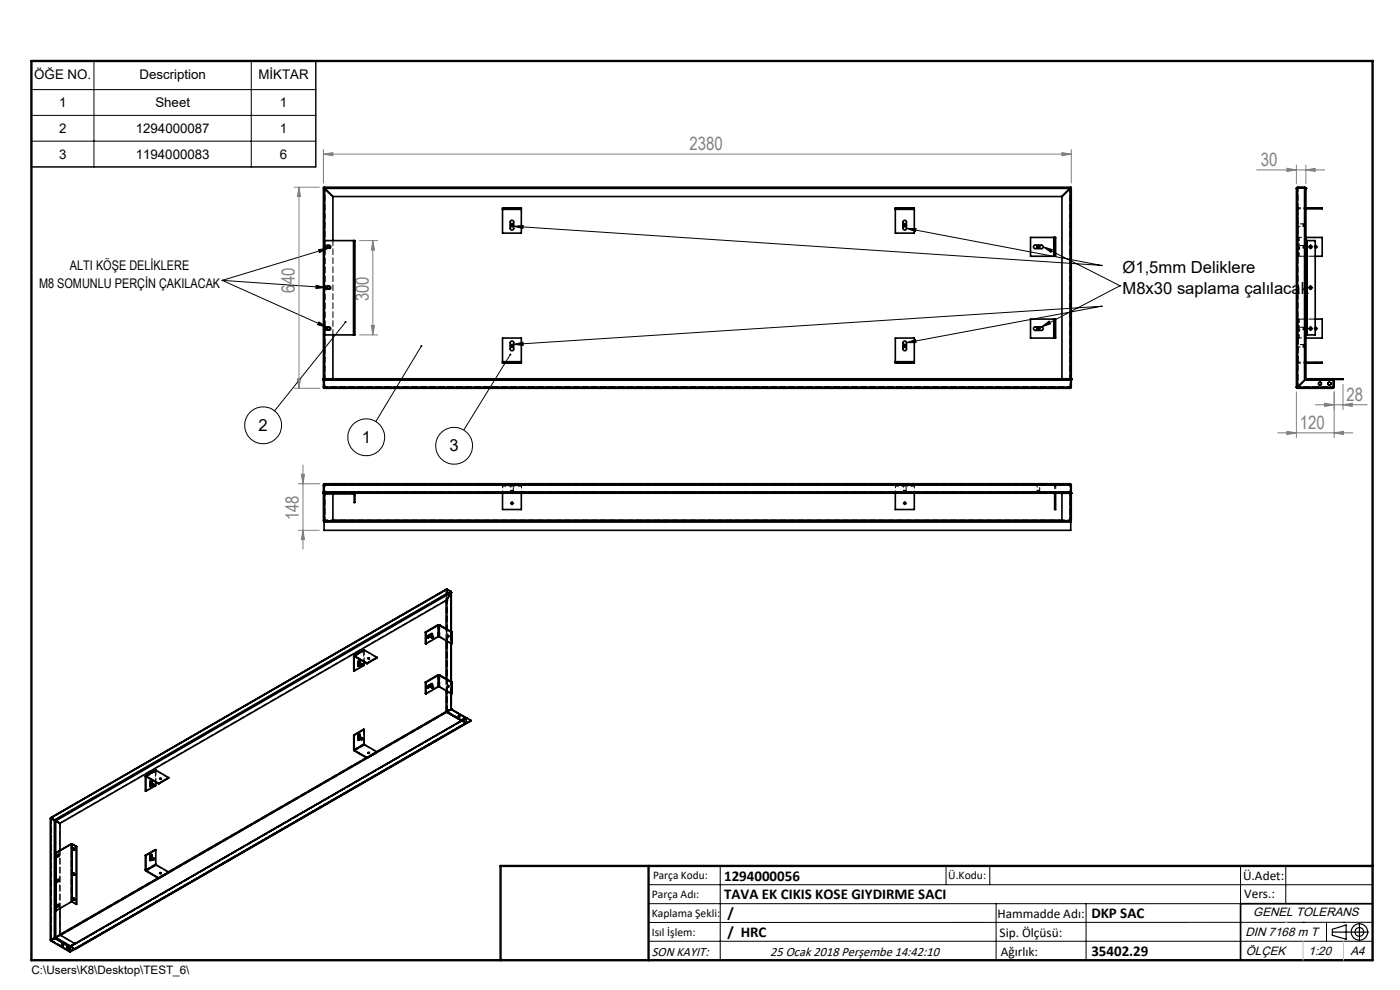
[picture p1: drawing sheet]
<svg xmlns="http://www.w3.org/2000/svg" width="297mm" height="210mm" viewBox="0 0 297 210" stroke-linecap="round" stroke-linejoin="round" font-family="sans-serif">
<g fill="none" stroke="#000" stroke-width=".21">
<path d="M6.7 12.8h60.3v22.6h-60.3zM6.7 19h60.3M19.9 12.8v22.6M53.3 12.8v22.6M6.7 24.5h60.3M6.7 29.9h60.3M47.1 59.5l21.9 1.5M47.1 59.5l22.3 9.9M47.2 59.5h.1M67.6 52.9l2-.2-1.8 .9zM69.6 52.7l-22.4 6.8M108.4 47.8h.4"/>
<path d="M108.6 47.6v.3M109 48l2-.2-.1 .7zM109 48l124.6 8.3M191.8 47.8h.3M191.9 47.6v.3M192.3 48.4l2 .1-.1 .6zM192.3 48.4l41.3 7.9M220.1 52.4h.4M220.3 52.2v.3M221.3 52.3l1.9 .6-.2 .6zM221.3 52.3l16.3 8.3M233.6 56.3h.1"/>
<path d="M277.8 52.4h.4M278 52.2v.3M279 52.4h.3M279.2 52.2v.3M67.1 60.5l1.9 .5-2 .2zM67.7 68.3l1.7 1.1-2-.5zM73.3 68.3l-15.1 18.9M89.4 73.4l-9.7 16M108.3 75.2l-9.9 16M108.4 73.4h.4M108.6 73.2v.3M109 73.1l1.9-.5 .1 .7z"/>
<path d="M191.8 73.4h.3M191.9 73.2v.3M192.3 72.7l1.9-.7 .1 .7zM220.1 69.7h.4M220.3 69.5v.4M220.9 69.3l1.7-1.2 .2 .6zM233.6 65h.1M233.6 65l-41.3 7.7M233.6 65l-124.6 8.1M237.6 60.6h.1M237.6 60.6l-16.7 8.7M277.8 69.7h.4"/>
<path d="M277.8 61h.4M278 60.9v.3M278 69.5v.4M279 69.7h.3M279.2 69.5v.4M108.4 106.7h.4M108.6 106.6v.3M191.8 106.7h.3M191.9 106.6v.3M137.6 187.7h153.6M137.6 191.7h153.6M137.6 199.7h153.6"/>
<path d="M152.8 183.7v20M200.7 183.7v4M210 183.7v4M211.3 191.7v12M230.4 191.7v12M263.2 183.7v20M272.8 183.7v8M276.4 195.6h.1M281.4 195.6v4.1M285 195.6h.1M291.2 195.6l-153.6 .1"/>
<circle cx="55.8" cy="90.2" r="3.9"/>
<circle cx="77.7" cy="92.8" r="3.9"/>
<circle cx="96.3" cy="94.6" r="3.9"/>
</g>
<g fill="none" stroke="#000" stroke-width=".25">
<path d="M282.6 197.7h7.8M282.6 197.1l3-.9v3l-3-.8zM288.4 195.8v3.8M106.2 203.7h185"/>
<circle cx="288.4" cy="197.7" r="1.74"/>
<circle cx="288.4" cy="197.7" r=".93"/>
</g>
<g fill="none" stroke="#808080" stroke-width=".21">
<path d="M62.4 39.7h5.3M63.4 39.7v42.7M63.4 39.7l.3 2h-.6zM68.6 32.7l2-.3v.6zM68.6 31.7v7.1M68.6 32.7h158.7M225.3 32.4l2 .3-2 .3zM227.3 31.7v7.1M266.6 36h14.4M273 35.7l2 .3-2 .4zM275 35v4M277 36l2-.3v.7z"/>
<path d="M277 35v4M76.3 51h3.8M79.1 51v20M79.1 51l.3 2h-.6zM76.3 71h3.8M78.8 69h.6l-.3 2zM62.4 82.4h5.5M63.1 80.4h.6l-.3 2zM64.3 98.6v17.9M271 91.8h16M273 91.5l2 .3-2 .4zM275 83.1v9.7"/>
<path d="M279 85.9h11.1M281 85.5l2 .4-2 .3zM283 91.8l2-.3v.7zM283 83.1v9.7M284.9 85.9l2-.4v.7zM284.9 81.5v5.4M63.3 102.6h4.6M63.3 112.5h4.4M63.9 100.6h.7l-.3 2zM64.3 112.5l.3 2h-.7z"/>
</g>
<g fill="none" stroke="#000" stroke-width=".21" stroke-dasharray="15.2 1.3 1.3 1.3">
<path d="M108.3 47.8h-.1M108.6 47.4v-.1M108.6 48.1v.1M109 47.8h.1M191.6 47.8h-.1M192 47.4v-.1M192 48.1v.1M192.3 47.8h.1M220 52.4h-.1M220.3 52v-.1M220.3 52.7v.1M220.6 52.4h.1"/>
<path d="M277.7 52.4h-.1M278 52v-.1M278 52.7v.1M278.4 52.4h.1M278.8 52.4h.1M279.2 52h.1M279.2 52.7h.1M279.5 52.4h.1M108.3 73.4h-.1M108.6 73v-.1M108.6 73.7v.1M109 73.4h.1"/>
<path d="M191.6 73.4h-.1M192 73v-.1M192 73.7v.1M192.3 73.4h.1M220 69.7h-.1M220.3 69.4v-.1M220.3 70v.1M220.6 69.7h.1M277.7 69.7h-.1M277.7 61h-.1M278 69.4v-.2M278 70v.2"/>
<path d="M278 60.7v-.1M278 61.4v.1M278.4 69.7h.1M278.4 61h.1M278.8 69.7h.1M279.2 69.4v-.1M279.2 70v.1M279.5 69.7h.1M108.3 106.7h-.1M108.6 106.4h.1M108.6 107.1h.1M109 106.7h.1"/>
<path d="M191.6 106.7h.1M192 106.4h.1M192 107.1h.1M192.3 106.7h.1"/>
</g>
<path d="M291.2 191.7h-28v12" fill="none" stroke="#000" stroke-width=".35"/>
<path d="M6.7 12.9h284.5v190.8h-284.5zM137.6 183.7v20M291.2 183.7h-185v20" fill="none" stroke="#000" stroke-width=".5"/>
<path d="M276.4 199.7v4M285 199.7v4" fill="none" stroke="#c0c0c0" stroke-width=".21"/>
<path d="M272.8 195.6h.1" fill="none" stroke="#c0c0c0" stroke-width=".25"/>
<g fill="#000">
<path d="M67.6 52.9l2-.2-1.8 .9z"/>
<path d="M220.9 69.3l1.7-1.2 .2 .6zM192.3 72.7l1.9-.7 .1 .7zM109 73.1l1.9-.5 .1 .7zM109 48l2-.2-.1 .7zM192.3 48.4l2 .1-.1 .6zM221.3 52.3l1.9 .6-.2 .6zM67.1 60.5l1.9 .5-2 .2zM67.7 68.3l1.7 1.1-2-.5zM73.1 68.2l.1 .3a.21 .21 0 0 0 .3 0 .21 .21 0 0 0-.1-.4l-.1 .2 .1-.2zM89.2 73.3v.2a.22 .22 0 0 0 .3 .1 .22 .22 0 0 0 0-.4l-.1 .2 .1-.2zM108.1 75a.22 .22 0 0 0 0 .3 .22 .22 0 0 0 .3 0 .22 .22 0 0 0 0-.3l-.1 .2 .1-.2z"/>
</g>
<g fill="#808080">
<path d="M283 91.8l2-.3v.7zM273 91.5l2 .3-2 .4z"/>
<path d="M68.6 32.7l2-.3v.6zM225.3 32.4l2 .3-2 .3z"/>
<path d="M63.4 39.7l.3 2h-.6zM63.1 80.4h.6l-.3 2zM79.1 51l.3 2h-.6zM78.8 69h.6l-.3 2zM63.9 100.6h.7l-.3 2zM64.3 112.5l.3 2h-.7z"/>
<path d="M281 85.5l2 .4-2 .3zM284.9 85.9l2-.4v.7z"/>
<path d="M273 35.7l2 .3-2 .4zM277 36l2-.3v.7z"/>
</g>
<g fill="none" stroke="#000" stroke-width=".35">
<path d="M68.6 39.9l.3 .1M68.6 39.9v42.2M68.6 39.9h.2M68.8 39.7l.1 .3M68.8 39.8l.1 .2M68.8 39.9l.1 .1M68.8 39.7v.1M68.8 39.7h158.4M68.9 40h.1M68.9 40h158.1M68.9 40l1.7 1.7M68.9 40v11"/>
<path d="M227 40h.1M227 40v40.4M227 40l-1.7 1.7M227.2 39.9l-.2 .1M227.2 39.7l-.2 .3M227.2 39.8l-.2 .2M227.2 39.7v.1M227.2 39.9h.1M227.3 39.9l-.3 .1M227.3 39.9v42.2M275 40v42.1M275.3 39.9l-.3 .1"/>
<path d="M275.3 39.7l-.3 .3M275.3 39.8l-.1 .1M275.3 39.8h1.5M275.3 39.7h1.5M275.3 39.7v42.4M276.8 39.9l.2 .1M276.8 39.7v40.7h6.1v.2M276.8 39.7l.2 .3M276.8 39.8v.1M277 40h.1M277 40v40.6h6M69.1 52.2l.9-.1a.29 .29 0 0 1 .2 .3 .29 .29 0 0 1-.3 .3h-.5a.31 .31 0 0 1-.3-.2 .31 .31 0 0 1 0-.3z"/>
<path d="M69.5 52.1l-.2 .1v.4l.2 .1M69.7 52.1l.2 .1v.4l-.2 .1M70.6 41.7h154.7M70.6 41.7v9.3M75 51h.1M75 51h-6.2v20h6.2M75 51v20M75.1 51v20M75.1 51h.2v20h-.2M106.6 44.3v.1M106.6 44.3v-.2h4v.2M106.6 44.4v5.1h4v-5.1"/>
<path d="M106.6 44.3h4M106.6 44.4h4M108.4 46.8a.37 .37 0 0 1 .6 .3v1.3a.37 .37 0 0 1-.4 .4 .37 .37 0 0 1-.4-.4v-1.3zM110.6 44.3v.1M189.9 44.3v.1M189.9 44.3v-.2h4.1v.2M189.9 44.4v5.1h4.1v-5.1M189.9 44.3h4.1M189.9 44.4h4.1M191.6 46.9a.35 .35 0 0 1 .4-.2 .35 .35 0 0 1 .3 .4v1.3a.37 .37 0 0 1-.4 .4 .37 .37 0 0 1-.3-.4zM194 44.3v.1M219.4 52.1l1.5-.1a.37 .37 0 0 1 .4 .4 .37 .37 0 0 1-.4 .3h-1.3a.36 .36 0 0 1-.3-.2 .36 .36 0 0 1 .1-.4z"/>
<path d="M223.6 50.4h.1M223.6 54.4h.1M223.6 50.4h-5v4h5M223.6 50.4v4M223.7 50.4v4M223.7 50.4h.2v4h-.2M225.3 41.7v38.7M277 51h.1M277 50.4h3.5v4h-1.5M277 44.1h3.5v.2h-3.5M277.1 51h.2M277.1 51v20"/>
<path d="M277.3 51h1.7v20h-1.7M277.3 51v20M279 52.2a.22 .22 0 0 1 .3 0 .22 .22 0 0 1 0 .3 .22 .22 0 0 1-.3 .1M68.9 71v9.4M69.1 69.5l.9-.1a.31 .31 0 0 1 .2 .3 .31 .31 0 0 1-.3 .3h-.5a.31 .31 0 0 1-.3-.2 .31 .31 0 0 1 0-.3zM69.1 60.8l.9-.1a.31 .31 0 0 1 .2 .4 .31 .31 0 0 1-.3 .2h-.5a.31 .31 0 0 1-.3-.1 .31 .31 0 0 1 0-.4zM69.5 69.4l-.2 .1v.4l.2 .1M69.5 60.7l-.2 .1v.4l.2 .1M69.7 60.7l.2 .1v.4l-.2 .1M69.7 69.4l.2 .1v.4l-.2 .1M70.6 71v9.4M75 71h.1"/>
<path d="M106.6 76.7v.1M106.6 76.8v.2h4v-.2M106.6 76.8h4M106.6 76.7h4M106.6 76.7v-5h4v5M108.4 72.4a.37 .37 0 0 1 .6 .3v1.3a.37 .37 0 0 1-.4 .4 .37 .37 0 0 1-.4-.4v-1.3zM110.6 76.7v.1M189.9 76.7v.1M189.9 76.7v-5h4.1v5M189.9 76.8v.2h4.1v-.2M189.9 76.8h4.1M189.9 76.7h4.1"/>
<path d="M191.8 72.4a.35 .35 0 0 1 .5 .3v1.3a.37 .37 0 0 1-.4 .4 .37 .37 0 0 1-.3-.4v-1.3zM194 76.7v.1M219.3 69.5l.2-.2h1.4a.37 .37 0 0 1 .4 .4 .37 .37 0 0 1-.4 .4h-1.3a.39 .39 0 0 1-.3-.6zM223.6 71.7h.1M223.6 67.7h.1M223.6 67.7v4M223.6 67.7h-5v4h5M223.7 67.7v4M223.7 67.7h.2v4h-.2M277 71h.1M277 76.8h3.5v.2h-3.5M277.1 71h.2"/>
<path d="M279 69.5a.22 .22 0 0 1 .4 .2 .22 .22 0 0 1-.4 .2M279 67.7h1.5v4h-3.5M68.6 82.1l.3 .3M68.6 80.4h.1M68.6 80.4h158.7M68.6 82.1h158.7M68.8 80.5v.1M68.8 82.1l.1 .3M68.8 82.1v.1M68.8 80.6h.1M68.8 80.4l-.2 .2h158.7l-.1-.2M68.8 80.4h.1"/>
<path d="M68.8 80.4v.1M68.8 80.6v1.5M68.8 80.5h158.4M68.9 80.4h.1M68.9 82.4h158.1M227 80.4h.2M227 80.4h.1M227.2 80.5v.1M227.2 82.1l-.2 .3M227.2 82.1l-.1 .1M227.2 80.6h.1M227.2 80.4h.1"/>
<path d="M227.2 80.4v.1M227.2 80.6v1.5M227.3 82.1l-.3 .3M227.3 80.4h.1M275 82.1h.3M275 82.1l.3 .3M275.3 82.1v.3M275.3 82.1h7.7M275.3 82.4h7.5M277 80.4l-1.7 1.7M279.7 81.2l.3-.2 .3 .2v.4l-.3 .1-.3-.1zM281.7 81.2l.3-.2 .3 .2v.4l-.3 .1-.3-.1z"/>
<path d="M282.9 82.1l-.1 .3M282.9 82.1v.1M282.9 80.6v1.5M283 82.1l-.2 .3M283 80.6v1.5M283.1 80.4l-.2 .2M283.1 80.5l-.1 .1M283.1 80.4h1.8v.1h-1.8M283.1 80.4v.1M68.6 104.6h.1M68.6 102.9v7.6h.3v-5.7M68.6 102.9h158.7"/>
<path d="M68.6 104.6h158.4M68.8 104.3l.1 .3M68.8 104.3v.1M68.8 102.8v.1M68.8 104.6h.1M68.8 104.6v.2h6.2M68.8 110.7v-.2h158.4v.2M68.8 110.7v1.8h158.4v-1.8M68.8 102.9v1.4M68.8 110.7h158.4M68.9 102.6l-.1 .3M68.9 104.6l-.3-.3h158.7l-.3 .3"/>
<path d="M68.9 102.6l-.3 .3M68.9 104.6h.1M68.9 102.6h158.1M70.6 104.8v5.7M70.6 110.3h154.7M75 104.8l.1 .1M75 104.8l.1-.2 .2 .3M75.1 104.9v1.7h.2v-1.7M75.1 104.9h.2M106.6 104.6v3.5h4v-3.5M189.9 104.6v3.5h4.1v-3.5M223.7 104.6v3.5h.2v-3.5"/>
<path d="M225.3 104.6v5.9M227 102.6l.2 .3M227 102.6l.3 .3M227 104.6h.1M227 104.6h.2M227.1 102.8l.1 .1M227.2 104.3l-.2 .3M227.2 104.3l-.1 .1M227.2 104.6h.1M227.2 102.9v1.4M227.3 102.9v7.6h-.3v-5.9M227.3 104.6h.1"/>
<path d="M75 139.2l.1 3.1M75 139.2l.1 .1M75.2 139.1l-.2 .1M75.2 139.2l-.1 .1M75.2 139.1l-.1 3.2M75.2 139.1l2.7 1.5M75.2 139.2l2.7 1.6M77.3 137.9l-2.2 1.2M77.3 137.9l2.7 1.5M77.3 137.9l-2.1 1.2M78.1 139.7h.2M80 139.4l-2.1 1.4"/>
<path d="M80 139.4l-2.1 1.2M90.2 134.1l.1 .1M90.2 134.1l.1 2.5M90.3 134.2v2.4M90.8 135.2l.1 .1M91 134.8v.2l.7 .4M91.1 135l-.4 .2M91.2 134.6l.7 .4M91.2 135.1l-.3 .2M91.6 134.9l.1-.5-.9 .5-.1 .3 .2 .1M91.7 134.4l-.2 .4M91.8 135.4h.1"/>
<path d="M91.9 135.1v-.1l-.2 .1v.2l.1 .1M92.9 132.6h.4M92.9 132.6l-2.7 1.5M92.9 132.6h.1M93 132.6h.2M93 135.1h.2M93 132.6l-2.7 1.6M93 132.6v2.5M93 135.1l-2.7 1.5M93.2 132.6l2.6 1.6M93.2 132.6v2.5M93.2 135.1l2.6 1.5"/>
<path d="M93.3 132.6h-.1M93.3 132.6l2.6 1.5M94.7 127.3v6.1M94.7 136v8M94.8 127.3h.1M94.8 127.3l-82.1 47.4M94.8 127.3v6.1M94.8 136v8M94.8 125l-84 48.5M94.8 125l.8 .4M95.1 134.8l.1 .2M95.6 125.4l.1 .3"/>
<path d="M95.6 125.4l-84 48.5M95.6 125.4l.1 .1M95.6 125.5h.1M95.7 125.7h.1M95.7 125.5v.2M95.7 125.7l-83.9 48.4M95.7 125.7l-.9 1.6M95.7 125.7v8.3M95.7 136.5v8.1M95.7 125.6v8.4M95.7 136.6v8M95.8 134.2v2.4"/>
<path d="M95.9 134.1l-.1 .1M95.9 134.1l-.1 2.5M75 159l.2 .3M75 155.9v3.1M75 155.9l.1 .1M75 159l.1 .1M75.1 159.1l.1 .1M75.1 156v3.1M75.2 159.2v.1M75.2 159.2l2.7 1.5M75.2 159.3l2.7 1.5M76 156.3l.2-.1 .7 .4"/>
<path d="M76 140.6l.2-.1 .7 .4M76 140.8l.7 .4M76 156.5l.7 .4M76.3 156.7l-.3 .3M76.3 140v.2M76.3 141l-.3 .3M76.3 155.8l.1 .1M76.3 140.2v.3M76.3 155.7v.5M76.3 140.2h.1M76.4 155.9l-.2-.2-.2 .3v1h.2l.2-.3M76.4 140.2l-.2-.2-.2 .4v.9h.3l.1-.2"/>
<path d="M76.4 140.2v.4M76.4 155.9v.4M76.9 141v-.1l-.2 .1-.1 .2h.2M76.9 156.7h-.2l-.1 .2h.2M77.3 157.8v.1M77.3 154.8l-2.2 1.2M77.3 140.4v.7l-2.2 1.2M77.3 154.8v3M77.3 157.8l-2.2 1.3M77.3 154.8l-.1-.1-2.2 1.2M77.3 157.9l-2.1 1.3M77.3 157.9l2.7 1.6"/>
<path d="M77.9 140.6v.2M78 159.7h.4zM78.1 159.7h.2M80 159.5l-2.1 1.2M80 159.5l-2.1 1.3M90.2 144.7l.1 2.5M90.2 144.7l.1 .1M90.3 144.8v2.4M90.8 145.8l-.1 .1M90.8 145.8l.1 .1M91 145.4v.2l.7 .4M91.1 145.7l-.3 .1"/>
<path d="M91.2 145.2l.7 .4M91.2 145.7l-.3 .2M91.6 145.5l.1-.5-.9 .5-.1 .3 .2 .1M91.7 145l-.2 .4M91.8 145.9v.1M91.9 145.7h-.2v.2l.1 .1M91.9 145.7v.1M92.9 143.2h.4M92.9 143.2l.1 .1M92.9 143.2l-2.7 1.5M93 143.3h.2M93 145.7h.2"/>
<path d="M93 143.3v2.4M93 143.3l-2.7 1.5M93 145.7l-2.7 1.5M93.2 143.3v2.4M93.2 143.3l2.6 1.5M93.2 145.7l2.6 1.5M93.3 143.2l-.1 .1M93.3 143.2l2.6 1.5M94.7 150.9l.1 .2M94.7 150.9h.1M94.7 150.9l.1 .1M94.7 146.6v4.3"/>
<path d="M94.7 150.9l-14.8 8.5M94.8 146.6v4.5M94.8 151l3.1 1.8M94.8 151.1l3.1 1.8M94.8 151.1l-82 47.3M94.8 150.9h.1M94.9 150.9h-.1M95 145.5h.1v.2zM95.1 145.4l.1 .3M95.7 150.5h.1M95.7 150.5l-.9 .5M95.7 150.5l3.1 1.8"/>
<path d="M95.7 147.1v3.4M95.7 150.4v.1M95.7 150.4h.1M95.7 150.5l3.2 1.8M95.7 147.2v3.3M95.7 150.3l.1 .1M95.8 144.8v2.4M95.8 150.4l-1 .5M95.8 150.4l-.1 .1M95.8 150.4v.1M95.9 144.7l-.1 2.5M95.9 144.7l-.1 .1"/>
<path d="M97.9 152.8v.1M98 152.8h.1M98.3 152.6h.1M98.4 152.6h.1M98.5 152.5h.1M98.8 152.3h.1M98.8 152.3l-.9 .5M98.8 152.3l-.9 .6M98.9 152.3h.1M98.9 152.3l-84 48.5M99 152.3l-84 48.5M99 152.3l.9 .5"/>
<path d="M99.9 152.8l-84 48.5M99.9 152.8l-84 48.6M10.7 173.6l.1 25.9M10.8 173.5v.1M10.8 173.6v25.9M10.8 173.6l.7 .5M10.8 173.6h.1M10.8 173.5h.1M10.8 173.6l.8 .4M10.8 173.5l.8 .4M11.5 174.1h.3M11.5 174.1v24.8"/>
<path d="M11.6 174l.1 .1M11.6 173.9l.2 .2M11.6 174l-.1 .1M11.6 173.9v.1M11.7 174.1h.1M11.7 174.1l1 .6M11.8 174.1v6.8M12.7 174.6v.1M12.7 174.7v5.7M15.1 179h.2M15.1 179l-3.3 1.9M15.1 179v.1"/>
<path d="M15.1 179.1h.2M15.1 179.1l-3.2 1.9M15.1 179.1v12.2M15.3 179.1l.9 .5M15.3 179.1v12.2M15.3 179v.1M15.3 179l1 .6M15.5 179.9a.18 .18 0 0 1 .3 .1 .18 .18 0 0 1-.2 .3zM15.6 179.9l.2 .4M16.2 179.6v12.2M16.3 179.6h-.1M16.3 179.6l-.1 12.2"/>
<path d="M30.8 164.7l.1 3.1M30.8 164.7l.1 .1M30.9 164.8v3M31 164.6l-.2 .1M31 164.7l-.1 .1M31 164.6v.1M31 164.6l2.7 1.5M31 164.7l2.7 1.6M31.8 166.1l.2-.1 .7 .4M31.8 166.4l.7 .3M32.1 165.6v.1M32.1 166.5l-.3 .3"/>
<path d="M32.1 165.7v.3M32.1 165.7h.1M32.2 165.7l-.2-.1-.2 .2v1.1l.3-.1 .1-.2M32.2 165.7v.4M32.6 166.5l.1 .1-.2 .1zM32.7 166.5l-.1-.1-.2 .2 .2 .1M32.7 166.5h.1M33.1 165.9v.7l-2.2 1.2M33.1 163.4l-2.2 1.2M33.1 163.4l2.7 1.6M33.1 163.4l-2.1 1.2M33.7 166.1v.2"/>
<path d="M33.9 165.2h.2M35.8 165l-2.1 1.3M35.8 165l-2.1 1.1M77.7 160.8l-42 24.2M77.9 160.7v.1M10.8 199.5l4 2.4M10.8 199.5l4 2.3M10.8 199.5h.1M11.5 198.9h.2M11.5 198.9l.2 .1M11.7 199v.1M11.7 199.1l3.1 1.8"/>
<path d="M11.7 198.9h.1M11.7 198.9v.2M11.7 198.9l-.9 .6M11.7 198.9v.1M11.8 180.9v12.3l3.3-1.9M11.8 180.9l.1 .1M11.8 198.9h-.1M11.8 198.9l3.1 1.8M11.9 181l-.1 17.9M12 181.5l.1 .2M12 186.8l.1 .2M12 192.1v.2h.2"/>
<path d="M12 181.7h.1M12 187h.1M12.1 181.7l-.1 .1M12.1 187.1h-.1M12.1 192.4h-.1M12.1 181.7v.1M12.1 187.1h.1M12.1 192.4h.1M12.1 192.3h.1M12.3 181.5h.1M12.3 181.4v.1M12.3 186.6v.2"/>
<path d="M12.3 192v.1M12.3 181.5l-.2 .2M12.3 186.8h.1M12.3 186.8l-.2 .2M12.3 192.1h.1M12.3 192.1l-.2 .2M12.3 181.3v.2M12.3 191.9v.2M12.3 192.1l-.1 .2M12.3 186.8l-.1 .2M12.3 181.5l-.1 .1M12.3 181.6h.1"/>
<path d="M12.3 181.6l-.2 .1M12.3 186.9h.1M12.3 186.9l-.2 .2M12.3 192.2l.1 .1M12.3 192.2l-.2 .2M12.4 192.3l.1-.4-.5 .2v.3h.1M12.4 181.6l.1-.4-.5 .3v.2l.1 .1M12.4 186.9l.2-.1-.1-.3-.5 .4v.2h.1M12.4 192.3l-.3 .1M12.4 181.6l-.3 .2M12.4 186.9l-.3 .2M12.5 181.2l-.2 .4"/>
<path d="M12.5 186.5l-.2 .4M12.5 191.9l-.2 .3M12.7 198.3l-.9 .6M12.7 192.7v5.6M12.7 198.3l3.1 1.8-.9 .7M15.1 191.3h.2M15.3 191.3l.9 .5M15.6 190.5l.2 .3v.1l-.2-.1zM15.6 185.2l.2 .4-.2-.1zM15.6 185.2l.2 .4M15.6 190.5l.2 .4M30.8 184.5l.2 .3"/>
<path d="M30.8 181.4v3.1M30.8 181.4l.1 .1M30.8 184.5l.1 .1M30.9 184.6l.1 .1M30.9 181.5v3.1M31 184.7l2.7 1.5M31 184.8l2.7 1.5M31 184.7v.1M31.8 181.8l.2-.1 .7 .4M31.8 182l.7 .4M32.1 181.2v.1M32.1 182.2l-.3 .3"/>
<path d="M32.1 181.3l.1 .1M32.1 181.3v.4M32.2 181.4l-.2-.2-.2 .3v1l.2 .1 .2-.4M32.2 181.4v.4M32.7 182.2l-.1-.1-.2 .2 .2 .1M32.7 182.2h.1M33.1 183.4h.1M33.1 180.3l-2.2 1.2M33.1 180.3v3.1M33.1 183.4l-2.2 1.2M33.1 180.3l-2.3 1.1M33.1 183.4l-2.1 1.3"/>
<path d="M33.1 183.4l2.7 1.6M33.5 186.3l-20.8 12M33.7 186.2v.1M33.9 185.3h.2M35.8 185l-2.1 1.2M35.8 185l-2.1 1.3M13.1 200.5v-.2h.2l.1 .2v.2h-.1M13.1 200.5l.2 .2M13.2 200.4l-.1 .1M13.2 200.3v.1M13.2 200.4l.1 .3M13.3 200.7h.1"/>
<path d="M14.1 201.1v-.2h.2l.2 .4M14.1 201.1l.2 .2M14.2 201.1h-.1M14.2 200.9v.2M14.2 201.1l.2 .2M14.4 201.3h-.1M14.4 201.3h.1M14.5 201.3h-.2M14.8 201.8l.1 .1M14.8 200.9v.9M14.9 200.9h.1M14.9 201.8h.1"/>
<path d="M14.9 200.9h-.1M14.9 200.9v1M14.9 201.8h-.1M14.9 200.7l-.1 .2M14.9 200.8h.1M14.9 201.8v.1M14.9 200.7v.1M14.9 200.9v.9M15 200.8l-.1 .1M15 200.9h-.1M15 200.9l.9 .5M15 200.8v.1"/>
<path d="M15 200.8l.9 .5M15.8 201.3l-.9 .5M15.8 201.4l-.9 .5M15.9 201.3v.1"/>
<circle cx="108.6" cy="47.8" r=".22"/>
<circle cx="108.6" cy="47.8" r=".26"/>
<circle cx="191.9" cy="47.8" r=".26"/>
<circle cx="191.9" cy="47.8" r=".23"/>
<circle cx="220.3" cy="52.4" r=".27"/>
<circle cx="220.3" cy="52.4" r=".22"/>
<circle cx="278" cy="52.4" r=".3"/>
<circle cx="108.6" cy="73.4" r=".21"/>
<circle cx="108.6" cy="73.4" r=".27"/>
<circle cx="191.9" cy="73.4" r=".27"/>
<circle cx="191.9" cy="73.4" r=".22"/>
<circle cx="220.3" cy="69.7" r=".28"/>
<circle cx="220.3" cy="69.7" r=".21"/>
<circle cx="278" cy="61" r=".3"/>
<circle cx="278" cy="69.7" r=".3"/>
<circle cx="108.6" cy="106.7" r=".21"/>
<circle cx="191.9" cy="106.7" r=".22"/>
<circle cx="78.2" cy="139.7" r=".15"/>
<circle cx="91.9" cy="135.2" r=".14"/>
<circle cx="95.1" cy="135" r=".14"/>
<circle cx="76.8" cy="156.7" r=".14"/>
<circle cx="76.8" cy="141.1" r=".14"/>
<circle cx="91.9" cy="145.8" r=".14"/>
<circle cx="34" cy="165.2" r=".13"/>
<circle cx="32.6" cy="182.2" r=".14"/>
<circle cx="34" cy="185.2" r=".13"/>
</g>
<g fill="none" stroke="#000" stroke-width=".21" stroke-dasharray="1.3 .6" stroke-dashoffset=".5">
<path d="M68.8 39.8h158.4M227 40v42.1M275.3 39.8v42.3M110.6 44.4h-4M194 44.4h-4M223.6 50.4v4M275.4 50.4v4M275.6 50.4v4M110.6 76.7h-4M194 76.7h-4M223.6 71.7v-4M275.4 71.7v-4"/>
<path d="M275.6 71.7v-4M68.8 80.6h158.4M68.8 82.1h158.4M68.9 82.1v-42.1M275.2 82.1v-42.1M275.3 82.1v-42.3M68.8 104.3h158.4M68.8 110.6h158.4M106.6 103h4M110.6 103h-4M110.6 102.9h-4M190 103h4"/>
<path d="M194 103h-4M194 102.9h-4M227.2 102.9h-158.4M227.2 110.7h-158.4M94.7 125.1v2.1M94.8 151l.9-.5M95.6 150.4l-.9 .5M95.7 150.4l-.9 .5M95.8 150.4l-.9 .5M97.9 152.8l.8 .5M98.9 153.3v-1M98.9 153.3l-.9-.5"/>
<path d="M98.9 153.3v-.9M99 152.3l.9 .6M11.8 174.1l.9 .5M10.8 199.4l1-.5M10.9 199.5l1.9-1.1M11.8 198.9l.9-.5M12.7 198.3l-.9 .5M12.7 198.2l-1.9 1.1M15.4 191.3l.9 .5"/>
</g>
<g fill="none" stroke="#000" stroke-width=".21" stroke-dasharray="1.3 .6">
<path d="M275.2 40h-.2M275.2 40l.1-.2M275.2 39.8v.2M276.8 39.8l.1 .2M276.9 40l-.1-.2M276.9 40h.1M277 40h-.1M69.5 52.7h.1M69.6 52l-.1 .1M69.6 52.7h.1M69.7 52.1l-.1-.1M75.2 52.7h.1"/>
<path d="M75.3 52.1h-.1M108.4 44.1v.2M108.8 44.3v-.2M191.7 44.1v.2M192.2 44.3v-.2M223.8 52.6h.2M224 52.1h-.2M275.2 52.7h.2M275.2 52h.2M275.2 44.4l.3-.3M275.2 47.1h.2M275.2 48.4h.2"/>
<path d="M275.2 48.8h.2M275.4 50.4h-.2M275.4 54.4h-.2M275.4 50.4h.2M275.4 54.4h.2M275.4 49.4v-5M275.4 49.4h-.2M275.4 44.4h-.2M275.4 44.4l.1-.1M275.4 46.7h-.2M275.5 44.3v-.2M276.5 48v-.5"/>
<path d="M276.5 52.6v-.5M276.5 48h.1M276.5 52.6h.1M276.5 47.5v.5M276.5 52.1v.5M276.5 47.5h.1M276.5 52.1h.1M276.9 52.5h.1M276.9 52.2h.1M276.9 52.7h.1M276.9 52h.1M276.9 41.7h.1"/>
<path d="M277 41.7h-.1M277 52.7h.2M277 52.1h.2M279 44.1v.2M279 52.2v.3M279.4 44.3v-.2M69.5 70h.1M69.5 61.3l.1 .1M69.6 69.3l-.1 .1M69.6 70h.1M69.6 60.7h-.1M69.6 61.4l.1-.1"/>
<path d="M69.7 69.4l-.1-.1M69.7 60.7h-.1M75.2 61.3h.1M75.2 70h.1M75.3 60.7h-.1M75.3 69.4h-.1M108.4 76.8v.2M108.8 77v-.2M191.7 76.8v.2M192.2 77v-.2M223.8 69.9h.2M224 69.5h-.2"/>
<path d="M275.2 72.7h.2M275.2 74h.2M275.2 76.7l.3 .3M275.2 70.1h.2M275.2 69.3h.2M275.2 74.4h.2M275.4 76.7h-.2M275.4 71.7v5M275.4 71.7h-.2M275.4 76.7l.1 .1M275.4 67.7h-.2M275.4 71.7h.2"/>
<path d="M275.4 67.7h.2M275.4 72.3h-.2M275.5 76.8v.2M276.5 73.6v-.5M276.5 70v-.6M276.5 73.6h.1M276.5 70v-.1M276.5 73.1v.5M276.5 69.5v.4M276.5 73.1h.1M276.5 69.5v-.1M276.9 61.2h.1"/>
<path d="M276.9 60.8h.1M276.9 69.9h.1M276.9 69.5h.1M276.9 60.7h.1M276.9 70h.1M276.9 61.4h.1M276.9 69.3h.1M277 61.3h.2M277 60.7h.2M277 70h.2M277 69.4h.2M279 76.8v.2"/>
<path d="M279 69.9v-.4M279.4 77v-.2M68.6 82.1h.2M68.6 82.1h.3M68.8 81.2h-.2M68.8 81.5h-.2M68.8 81h-.2M68.8 81.7h-.2M68.8 80.6v-.2M68.8 82.1h.1M68.8 82.2h.1M68.9 82.2v.2"/>
<path d="M68.9 82.2l-.1-.1M68.9 80.5v-.1M68.9 80.5l-.1 .1M68.9 80.4h-.1M68.9 82.2v-.1M70.6 80.4v.1M225.3 80.4v.1M227 82.2h.1M227 82.2v.2M227 80.5v-.1M227 82.1h.3M227 82.1h.2"/>
<path d="M227 82.1v.1M227.2 82.1l-.2 .1M227.2 80.6l-.2-.1M227.2 80.4h-.2M227.2 80.4v.2M227.3 81.2h-.1M227.3 81.5h-.1M227.3 81h-.1M227.3 81.7h-.1M227.3 82.1h-.1M282.8 82.2h.1M282.8 82.2v.2"/>
<path d="M282.9 82.1l-.1 .1M283 80.6h-.1M283.1 80.5v-.1M68.6 102.9h.2M68.6 110.5l.3-.2M68.8 104.6v-.3M68.8 107.6h-.2M68.8 109.6h-.2M68.8 109.3h-.2M68.8 107.9h-.2M68.8 109.9h-.2M68.8 107.3h-.2"/>
<path d="M68.8 110.5l.1-.2M68.8 102.9l.1-.2M68.8 104.4l.1 .1M68.8 104.6h.1M68.9 104.6v-.1M68.9 102.7l-.1 .1M68.9 102.7v-.1M68.9 104.5h.1M68.9 102.9h-.3M68.9 110.3l-.1 .3M68.9 102.9h-.1M68.9 110.3l-.1 .2"/>
<path d="M68.9 102.9v-.2M68.9 104.7v-.1M68.9 104.5l-.1-.2M69.1 104.6v.1M69.3 104.5v.1M69.4 104.6v.1M69.6 104.5v.1M69.9 104.6v.1M69.9 104.5v.1M70.2 104.7v-.1M70.6 104.5v.1M70.6 104.6v.1"/>
<path d="M70.6 104.6v-.1M75 104.6v.1M75.2 104.9h.1M75.2 105.9h.1M75.3 105.3h-.1M106.6 102.7v.3M108.3 102.7v.2M108.4 104h.5M108.4 104v.1M108.8 104.1h-.4M108.8 104.1l.1-.1M109 102.7v.2"/>
<path d="M110.6 103v-.3M190 102.7v.3M191.6 102.7v.2M191.7 104h.5M191.7 104v.1M192.2 104.1h-.5M192.2 104.1v-.1M192.3 102.7v.2M194 103v-.3M218.6 102.9v-.2M219.3 102.7v.2M219.6 102.7v.2"/>
<path d="M220 104h.6M220 104l.1 .1M220.5 104.1h-.4M220.5 104.1l.1-.1M221 102.7v.2M221.3 102.9v-.2M223.6 102.9v-.2M223.6 102.7l.2 .2 .2 .2M223.6 102.9l.2 .2M223.6 102.7v.2M223.8 103.1h.2M223.8 107h.2"/>
<path d="M224 103.1h-.2M224 106.5h-.2M225.3 104.5v.1M225.3 104.6v-.1M227 104.6v-.1M227 104.5h.1M227 104.5l.1-.1M227 102.7v-.1M227 102.7l.2 .2M227 110.3l.3 .2M227 110.3l.2 .2M227 102.7v.2"/>
<path d="M227.1 102.8l-.1-.1M227.1 110.5l-.1-.2M227.2 104.3l-.2 .2M227.2 110.6l-.2-.3M227.2 104.3v.3M227.2 102.9h-.2M227.3 102.9h-.1M227.3 107.6h-.1M227.3 109.6h-.1M227.3 109.3h-.1M227.3 107.9h-.1M227.3 107.3h-.1"/>
<path d="M227.3 109.9h-.1M227.3 102.9h-.3M77.2 138v3M77.2 137.9v.1M77.3 138h-.1M77.3 138l2.7 1.5M77.3 138h.1M77.3 138v-.1M78.1 139.6v.1M78.1 139.7l.1 .1 .1-.1M78.4 139.7v-.1M90.6 135.2l.1 .1"/>
<path d="M90.7 135.2l-.1-.2 .2-.2M90.8 134.8h.1M91 135l.3-.2-.2-.2M91.1 134.6l-.1 .1M91.2 135.1l.4-.2M91.2 134.6h.1M91.5 134.8l.1 .1M91.5 134.8l-.4 .2M91.5 134.4h.1M91.5 134.4h.2M91.5 134.8h.1M91.6 134.9v-.1"/>
<path d="M91.7 134.4l-.1-.1M92 135.1l-.2 .2M92.9 135h.4M92.9 135l.1 .1M93.2 135.1l.1-.1M94.6 125.1l.1-.1M94.7 127.2l-82 47.4M94.7 127.2l.1 .1M94.7 125.1l.1-.1M94.7 127.3v-.1M94.7 125.1h-.1M94.8 125h.1"/>
<path d="M94.8 125l-.1 .1M94.9 125h-.1M94.9 125l-.3 .1M95.1 134.8h.2l-.1 .2M95.1 134.7l-.1 .1M95.2 135.1l.1-.1M95.6 125.5v.2M95.6 125.5h.1M95.6 125.5v-.1M95.6 125.7v-.2M95.7 125.7h-.1M95.7 125.5v.1"/>
<path d="M75.9 156l.1 .1M75.9 156.8l.1 .1M75.9 156.8l.1 .2M75.9 140.3l.1 .1M75.9 140.3l.2-.3h.2M75.9 141.2h.1M76 157h.1M76 141.3h.1M76 140.8h.1M76 156.5h.1M76 141.3l-.1-.1M76.3 155.7h-.2l-.2 .3"/>
<path d="M76.3 156.7v-.1M76.3 156.6l.1 .1M76.3 156.6v-.4M76.3 140.9l.1 .1M76.3 140.5v.4M76.3 140.9v.1M76.3 155.7h-.1M76.3 140.1l-.1-.1M76.4 156.7h.1M76.4 156.7v-.4M76.4 140.6v.4M76.4 141h.1"/>
<path d="M76.9 140.9l-.1 .3M76.9 156.6l-.1 .3M77.2 157.8v-3.1M77.3 157.8h-.1M77.3 141.1l-.1-.1M77.3 158l2.7 1.6M77.3 158l-.1-.2M77.3 157.9v.1M78.1 159.7v.1M78.1 159.7v.1l.2 .1M78.3 159.8v-.1M78.4 159.8v-.1"/>
<path d="M90.6 145.8l.1 .1M90.8 145.4h.1M90.8 145.4l-.2 .2 .1 .2M91 145.6l.3-.2-.2-.2M91.1 145.6l.4-.2M91.1 145.2l-.1 .2M91.2 145.2h.1M91.5 145.4l.1 .1M91.5 145h.1M91.5 145.4h.1M91.6 145.5l-.4 .2M91.6 145.4v.1"/>
<path d="M91.7 145h-.2M91.7 145h-.1M92 145.7l-.2 .2M92.9 145.6h.4M93 145.7l-.1-.1M93.3 145.6l-.1 .1M94.6 150.9h.3M94.6 150.9l.2 .2M94.7 150.9h.1M94.7 150.9h-.1M94.8 151v.1M94.8 150.9v.1"/>
<path d="M94.9 150.9h-.1M94.9 150.9l-.1 .2M95.1 145.4h-.1M95.2 145.7l.1-.1M95.2 145.4h-.1M95.2 145.6h.1l-.1-.2M95.6 150.3v.1M95.6 150.3l.1 .1M95.6 150.4h.1M95.7 150.3l.1 .1M95.7 150.5l.1 .1M95.7 150.5v-.1"/>
<path d="M95.8 150.3h-.1M95.8 150.4v.2M95.8 150.4v.1M95.8 150.5h.1M97.2 151.7v.2M97.2 151.9l.2 .2M97.3 151.9h-.1M97.3 151.7h-.1M97.3 151.7v.2M97.3 151.9l.1 .2M97.4 151.7h-.2M97.4 152.1h.1"/>
<path d="M97.4 151.7h.1M97.4 151.7h-.1M97.4 152.1h.2M97.5 152.1v-.2M97.5 151.9l-.1-.2M97.6 151.9l-.2-.2M97.6 151.9h-.1M97.6 152.1v-.2M97.6 152.1h-.1M98.3 152.3v.3M98.3 152.6h.1M98.3 152.6l.1 .2"/>
<path d="M98.3 152.5v.1M98.3 152.3h.1M98.3 152.3v.2M98.3 152.5l.1 .1M98.4 152.6l.1 .1M98.4 152.3h-.1M98.4 152.8l.2-.1M98.5 152.3h-.1M98.5 152.3h-.2M98.5 152.7l-.1 .1M98.5 152.7h.1M98.5 152.5l-.1-.2"/>
<path d="M98.6 152.7v-.2M98.6 152.5h-.1M98.6 152.5l-.1-.2M98.6 152.5h.1M98.6 152.7h.1M98.7 153.3h.2M98.7 153.4l.2-.2M98.7 153.3v.1M98.8 152.3l.1 .1M98.9 152.3h.1M98.9 153.3h-.2M98.9 152.4v-.1"/>
<path d="M98.9 152.4l-.1-.1M98.9 152.4l.1-.1M98.9 153.3l-.2 .1M98.9 152.3v-.1M98.9 153.2v.1M98.9 153.3h.1M99 152.3h.1M12.7 174.6h.1M15.6 179.9h.1M31.7 165.9h.1M31.7 165.9l.2-.3h.2M31.7 166.7h.1"/>
<path d="M31.8 166.8l.1 .1M31.8 166.3h.1M31.8 166.8l-.1-.1M32.1 166.4l.1 .1M32.1 166v.4M32.1 166.4v.1M32.2 165.6l-.2-.1M32.2 166.1v.4M32.2 166.5v.1M32.7 166.5l-.1 .2M33 163.5v3.1M33 163.4v.1"/>
<path d="M33.1 163.5h-.1M33.1 166.6h-.1M33.1 163.5l2.7 1.5M33.1 163.5h.1M33.1 163.5v-.1M33.9 165.1v.2M33.9 165.2l.1 .1 .2-.1M34.2 165.3v-.2M10.7 199.4l.1-.1M10.8 199.5v-.1M10.8 199.4v-.1M10.8 199.3h.1"/>
<path d="M10.9 199.5l-.1 .1M10.9 199.5l-.1-.1M10.9 199.5l-.1-.2M10.9 199.5h.1M11.7 198.9l-.1-.1M11.8 198.8h-.2M11.8 198.8h.1M11.8 199.1v-.2M11.8 198.9v-.1M12 181.8h.1M12 187.1h.1M12 192.4h.1"/>
<path d="M12 181.4l.1-.2M12 181.4l.1 .1M12 181.6v-.2M12 181.6l.1 .1M12 186.7l.1-.2M12 186.7l.1 .1M12 186.9v-.2M12 186.9l.1 .1M12 192l.1-.2M12 192l.1 .1M12 192.3v-.3M12 192.3h.1"/>
<path d="M12 181.8l-.1-.2 .2-.2M12 187.1l-.1-.2 .2-.2M12 192.4l-.1-.2 .2-.2M12.1 192.1h.1M12.1 186.8h.1M12.1 181.5h.1M12.1 181.6h-.1M12.1 187l-.1-.1M12.1 192.3h-.1M12.1 181.4h.1M12.1 181.4l.3-.2M12.1 186.7h.1"/>
<path d="M12.1 186.7l.3-.2M12.1 192h.1M12.1 192l.3-.2M12.1 181.2l.1 .1M12.1 181.2h.2M12.1 186.5l.1 .1M12.1 186.5h.2M12.1 191.8l.1 .1M12.1 191.8l.2 .1M12.2 192.3h.1M12.2 187h.1M12.2 181.7h.1"/>
<path d="M12.2 191.9l-.1 .2M12.2 192.3l.1-.1M12.2 186.6l-.1 .2M12.2 187l.1-.1M12.2 181.3l-.1 .2M12.2 181.7l.1-.1M12.3 181.2l.1 .1M12.3 181.2v.1M12.3 186.5l.1 .1M12.3 186.5v.1M12.3 191.9h.1M12.4 181.2v.1"/>
<path d="M12.4 181.2h.1M12.4 186.5v.1M12.4 186.5h.1M12.4 191.8v.1M12.4 191.8h.1M12.4 191.9h.1M12.4 191.9h-.2M12.4 186.6h.1M12.4 186.6h-.2M12.4 181.3h.1M12.4 181.3h-.2M12.5 181.2h.1"/>
<path d="M12.5 186.5h.1M12.5 191.9v-.1M12.7 198.3h.1M12.7 198.3v.1M15.1 191.3h.1M15.1 191.3h.3M15.3 191.3h.1M15.6 185.2h.1M15.6 190.5h.1M15.8 180.3l.1-.1M15.8 185.6h.1M15.8 190.9h.1"/>
<path d="M31.7 181.5l.1 .1M31.7 182.3l.1 .1M31.7 182.3l.1 .2M31.8 182.5h.1M31.8 182h.1M32.1 181.2h-.2l-.2 .3M32.1 182.2v-.1M32.1 182.1l.1 .1M32.1 182.1v-.4M32.2 181.2h-.2M32.2 182.2h.1M32.2 182.2v-.4"/>
<path d="M32.7 182.1l-.1 .3M33 183.3v-3.1M33.1 183.3h-.1M33.1 183.6l2.7 1.5M33.1 183.6l-.1-.3M33.1 183.4v.2M33.9 185.2v.1M33.9 185.2v.2h.2M34.1 185.4l.1-.2M34.2 185.3v-.1M13.2 200.2h.1M13.2 200.2l-.1 .1"/>
<path d="M13.2 200.3v-.1M13.3 200.2l.2 .2M13.3 200.2h.1M13.5 200.4h-.1M13.5 200.4v.2M13.5 200.6l-.1 .1M13.5 200.6h-.1M14.2 200.8h.2M14.2 200.8v.1M14.2 200.9v-.1M14.4 200.8l.2 .2M14.4 200.8l-.1 .1"/>
<path d="M14.6 201l-.1 .1M14.6 201v.2M14.6 201.2l-.1 .1M14.6 201.2h-.1M14.9 200.7v.1"/>
</g>
<g fill="none" stroke="#000" stroke-width=".21" stroke-dasharray="1.3 .6" stroke-dashoffset=".6">
<path d="M68.9 40h158.1M227 40h-158.1M275.2 48h1.3M275.2 52.6h1.3M276.5 47.5h-1.3M276.5 52.1h-1.3M275.2 73.6h1.3M275.2 70h1.3M276.5 73.1h-1.3M276.5 69.4h-1.3M227 82.2h-158.1M227 82.1h-158.1"/>
<path d="M275.3 82.1h7.6M277 80.5h5.9M277 80.6h5.9M282.9 80.6h-5.9M282.9 82.1h-7.6M68.8 110.5v-5.9M68.9 102.7h158.1M68.9 104.6v5.9M68.9 102.9h158.1M68.9 110.3v-5.7M108.4 102.7v1.3M108.9 104v-1.3"/>
<path d="M191.7 102.7v1.3M192.2 104v-1.3M220 102.7v1.3M220.6 104v-1.3M227 104.5h-158.1M227 110.5v-5.9M227 110.3h-158.1M227 104.6v5.7M227.2 104.6v5.9M95.6 125.5v24.8M95.6 150.4v-24.7M95.7 150.4v-24.8"/>
<path d="M11.8 174.1v24.7M11.6 198.8v-24.8M11.8 193.2l3.3-1.9"/>
</g>
<path d="M70.6 51v20M75 51v20M277.3 51v20M68.9 71v-20M94.9 150.9l4 2.3M12.7 174.6v23.7M15.1 179v12.3M15.4 179v12.3M10.8 199.4l4.1 2.3M10.9 199.5l4 2.3M11.8 193.2v-12.3M12.7 180.4v12.3" fill="none" stroke="#000" stroke-width=".21" stroke-dasharray="1.3 .6" stroke-dashoffset=".2"/>
<g fill="none" stroke="#000" stroke-width=".21" stroke-dasharray="1.3 .6" stroke-dashoffset=".4">
<path d="M68.9 40v40.4M227 40v40.4M227.2 39.8v40.6M276.8 39.8v40.6M276.9 40v40.4M68.8 80.4v-40.6M68.9 80.4v-40.4M227 80.4v-40.4M276.8 80.4v-40.6M75.2 139.2l2.1-1.2M77.2 138l-2.2 1.2M77.3 138v2.4"/>
<path d="M77.3 138l-2.1 1.2M90.8 134.8l.7-.4M92.9 132.6v2.4M93.3 132.6v2.4M94.8 125l.8 .5M94.9 125l.7 .4M75.9 156v.8M75.9 141.2v-.9M76 156.2v.3l.2-.4M76 140.6v.2l.2-.3M77.2 157.8l-2.2 1.2M77.2 141l-2.2 1.3"/>
<path d="M77.3 158l-2.1 1.3M91.5 145l-.7 .4M92.9 145.6v-2.4M93.3 145.6v-2.4M31 164.7l2.1-1.2M31.7 166.7v-.8M31.8 166.1v.2l.2-.3M33 163.5l-2.1 1.2M33 166.6l-2.1 1.2M33.1 163.5v2.4M33.1 163.5l-2.1 1.2M31.7 181.5v.8"/>
<path d="M31.8 181.7v.3l.2-.3M33 183.3l-2.1 1.2M33.1 183.6l-2.1 1.2"/>
</g>
<path d="M68.9 82.1v-1.7M227 80.4v1.7M68.9 104.6h1.7M70.6 110.3h-1.7M227 110.3h-1.7M94.7 127.2l.9-1.5M95.6 125.7l-.9 1.5" fill="none" stroke="#000" stroke-width=".21" stroke-dasharray="1.3 .6" stroke-dashoffset=".9"/>
<g fill="none" stroke="#000" stroke-width=".21" stroke-dasharray="1.3 .6" stroke-dashoffset=".7">
<path d="M275.6 50.4h1.4M275.6 71.7h1.4M282.8 82.2h-7.5M223.8 103.1v1.5M224 103.1v1.5M94.8 125l-84 48.5M95.7 125.7v24.6M95.8 150.5l3.1 1.8M98 152.8l-3.2-1.9M98.8 152.3l-3.1-1.8M98.9 152.3l-3.2-1.8M99 152.3l-84 48.5"/>
<path d="M11.6 174l84-48.5M11.8 198.9l3.1 1.8M12.7 198.4l3.2 1.8M14.9 200.8l-3.1-1.7M14.9 200.8l84-48.5M14.9 201.7l84-48.4M15 200.8l83.9-48.4"/>
</g>
<path d="M275.6 54.4h3.4M275.6 67.7h3.4" fill="none" stroke="#000" stroke-width=".21" stroke-dasharray="1.3 .6" stroke-dashoffset="-.1"/>
<path d="M277 44.1h-1.5M277 44.3h-1.5M277 76.8h-1.5M277 77h-1.5M68.9 104.5v-1.6M106.6 104.6v-1.6M110.6 103v1.6M190 104.6v-1.6M194 103v1.6M227 102.9v1.6M94.8 125.1l-84 48.4M14.9 201.8l83.9-48.5" fill="none" stroke="#000" stroke-width=".21" stroke-dasharray="1.3 .6" stroke-dashoffset=".8"/>
<path d="M218.6 102.9h5M90.2 136.5l2.7-1.5M93.3 135l2.6 1.5M94.6 125.1v25.8M94.9 125v25.9M90.2 147.1l2.7-1.5M93.3 145.6l2.6 1.5M94.8 150.9v-25.9M10.8 173.5v25.9M10.8 199.3v-25.8" fill="none" stroke="#000" stroke-width=".21" stroke-dasharray="1.3 .6" stroke-dashoffset=".1"/>
<path d="M95.6 125.7l-83.8 48.4M94.6 150.9l-83.8 48.4M95.8 150.6l3 1.7M98.7 153.4l-83.8 48.4M98.7 153.3l-83.8 48.4M10.8 173.5l83.8-48.4M10.8 173.5l83.9-48.4M10.9 199.5l83.9-48.4" fill="none" stroke="#000" stroke-width=".21" stroke-dasharray="1.3 .6" stroke-dashoffset="-.2"/>
<g fill="none" stroke="#000" stroke-width=".21" stroke-dasharray="1.3 .6" stroke-dashoffset=".3">
<path d="M94.7 135.9v-2.5M94.8 136v-2.6M95.7 133.9v2.6M95.8 136.5v-2.5M80 159.4l-2.3 1.3M94.7 146.6v-2.6M94.8 146.6v-2.6M94.8 151.1l3.9 2.3M95.7 144.6v2.5M95.8 147.2v-2.6M98.9 153.3l-83.1 48M15.6 179.9l.3 .1-.1 .3"/>
<path d="M15.6 185.2l.3 .1-.1 .3M15.6 190.5l.3 .1-.1 .3M35.8 184.9l-2.3 1.3M14.9 201.8l-4-2.3M14.9 201.7l-4-2.2M15.8 201.3l83.1-47.9"/>
</g>
<g font-size="3.9" fill="#808080">
<text x="146.3" y="31.8">2380</text>
<text x="267.5" y="35.1">30</text>
<text x="62.6" y="62.1" transform="rotate(-90 62.6 62.1)">640</text>
<text x="78.3" y="63.9" transform="rotate(-90 78.3 63.9)">300</text>
<text x="285.7" y="85">28</text>
<text x="275.8" y="90.9">120</text>
<text x="63.4" y="110.4" transform="rotate(-90 63.4 110.4)">148</text>
</g>
<g font-size="3.5">
<text x="238.1" y="57.9">Ø1,5mm Deliklere</text>
<text x="238.1" y="62.4">M8x30 saplama çalılacak</text>
<text x="54.9" y="91.3">2</text>
<text x="76.7" y="93.9">1</text>
<text x="95.4" y="95.7">3</text>
</g>
<g font-size="3.2">
<text x="153.6" y="190.8">TAVA EK CIKIS KOSE GIYDIRME SACI</text>
<text x="153.6" y="186.8">1294000056</text>
<text x="154.3" y="194.8">/</text>
<text x="231.5" y="194.8">DKP SAC</text>
<text x="154.3" y="198.8">/ HRC</text>
<text x="231.5" y="202.8">35402.29</text>
</g>
<g font-size="2.8">
<text x="7.3" y="16.7">ÖĞE NO.</text>
<text x="29.6" y="16.7">Description</text>
<text x="54.8" y="16.7">MİKTAR</text>
<text x="12.5" y="22.8">1</text>
<text x="33" y="22.8">Sheet</text>
<text x="59.4" y="22.8">1</text>
<text x="12.5" y="28.2">2</text>
<text x="28.8" y="28.2">1294000087</text>
<text x="59.4" y="28.2">1</text>
<text x="12.5" y="33.7">3</text>
<text x="28.8" y="33.7">1194000083</text>
<text x="59.4" y="33.7">6</text>
<text x="14.8" y="57.2">ALTI KÖŞE DELİKLERE</text>
<text x="8.3" y="61">M8 SOMUNLU PERÇİN ÇAKILACAK</text>
<text x="263.7" y="186.7">Ü.Adet:</text>
<text x="263.9" y="190.5">Vers.:</text>
<text x="211.6" y="194.8">Hammadde Adı:</text>
<text x="138.3" y="202.8">SON KAYIT:</text>
<text x="163.4" y="202.8">25 Ocak 2018 Perşembe 14:42:10</text>
<text x="212.1" y="198.7">Sip. Ölçüsü:</text>
<text x="212.3" y="202.7">Ağırlık:</text>
</g>
<g font-size="2.6">
<text x="265.9" y="194.4">GENEL TOLERANS</text>
<text x="264.2" y="198.5">DIN 7168 m T</text>
<text x="264.3" y="202.6">ÖLÇEK</text>
<text x="277.6" y="202.6">1:20</text>
<text x="286.5" y="202.6">A4</text>
</g>
<g font-size="2.5">
<text x="138.3" y="190.5">Parça Adı:</text>
<text x="138.5" y="186.5">Parça Kodu:</text>
<text x="201.2" y="186.5">Ü.Kodu:</text>
<text x="138.3" y="194.5">Kaplama Şekli:</text>
<text x="138.3" y="198.6">Isıl İşlem:</text>
<text x="6.7" y="206.7">C:\Users\K8\Desktop\TEST_6\</text>
</g>
</svg>
